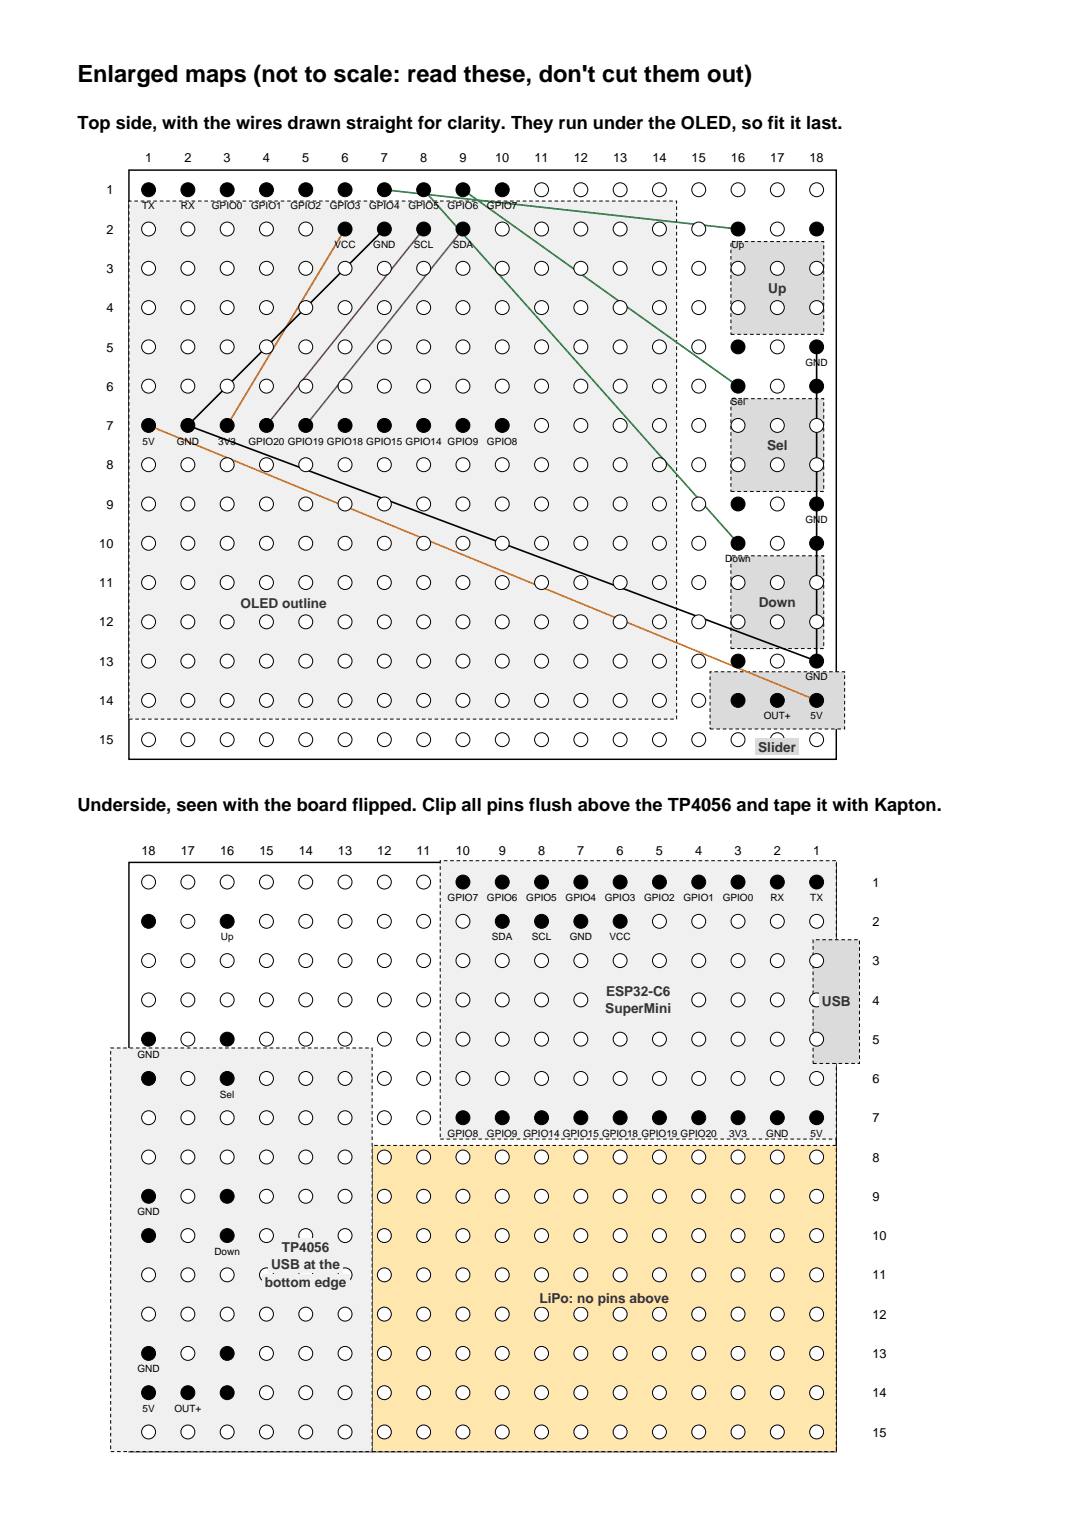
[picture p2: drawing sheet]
<svg xmlns="http://www.w3.org/2000/svg" width="210mm" height="297mm" viewBox="0 0 210 297" stroke-linecap="round" stroke-linejoin="round" font-family="sans-serif">
<path d="M25 33h137.2v114.3h-137.2z" fill="none" stroke="#000" stroke-width=".28"/>
<path d="M25 39h106.2v100.5h-106.2z" fill-rule="evenodd" fill="#f0f0f0" stroke="#000" stroke-width=".19" stroke-dasharray=".7 .5" stroke-linecap="butt"/>
<g fill="#dbdbdb" stroke="#000" stroke-width=".19" stroke-dasharray=".7 .5" stroke-linecap="butt">
<path d="M141.7 46.9h18v18h-18z" fill-rule="evenodd"/>
<path d="M141.7 77.3h18v18h-18z" fill-rule="evenodd"/>
<path d="M141.7 107.8h18v18h-18z" fill-rule="evenodd"/>
<path d="M137.7 130.3h26.1v11.1h-26.1z" fill-rule="evenodd"/>
</g>
<path d="M66.9 44.4l-22.9 38.1" fill="none" stroke="#cc1a1a" stroke-width=".32"/>
<path d="M74.5 44.4l-38.1 38.1 121.9 45.7v-60.9" fill="none" stroke="#000" stroke-width=".32"/>
<path d="M82.1 44.4l-30.4 38.1" fill="none" stroke="#801a99" stroke-width=".32"/>
<path d="M89.8 44.4l-30.5 38.1" fill="none" stroke="#1a4dcc" stroke-width=".32"/>
<path d="M74.5 36.8l68.6 7.6M82.1 36.8l61 68.6M89.8 36.8l53.3 38.1" fill="none" stroke="#1a8c33" stroke-width=".32"/>
<path d="M28.8 82.5l129.5 53.4" fill="none" stroke="#e67300" stroke-width=".32"/>
<circle cx="28.8" cy="36.8" r="1.35" fill="#000" stroke="#000" stroke-width=".19"/>
<g fill="#fff" stroke="#000" stroke-width=".19">
<circle cx="28.8" cy="44.4" r="1.35"/>
<circle cx="28.8" cy="52" r="1.35"/>
<circle cx="28.8" cy="59.7" r="1.35"/>
<circle cx="28.8" cy="67.3" r="1.35"/>
<circle cx="28.8" cy="74.9" r="1.35"/>
</g>
<circle cx="28.8" cy="82.5" r="1.35" fill="#000" stroke="#000" stroke-width=".19"/>
<g fill="#fff" stroke="#000" stroke-width=".19">
<circle cx="28.8" cy="90.1" r="1.35"/>
<circle cx="28.8" cy="97.8" r="1.35"/>
<circle cx="28.8" cy="105.4" r="1.35"/>
<circle cx="28.8" cy="113" r="1.35"/>
<circle cx="28.8" cy="120.6" r="1.35"/>
<circle cx="28.8" cy="128.2" r="1.35"/>
<circle cx="28.8" cy="135.9" r="1.35"/>
<circle cx="28.8" cy="143.5" r="1.35"/>
</g>
<circle cx="36.4" cy="36.8" r="1.35" fill="#000" stroke="#000" stroke-width=".19"/>
<g fill="#fff" stroke="#000" stroke-width=".19">
<circle cx="36.4" cy="44.4" r="1.35"/>
<circle cx="36.4" cy="52" r="1.35"/>
<circle cx="36.4" cy="59.7" r="1.35"/>
<circle cx="36.4" cy="67.3" r="1.35"/>
<circle cx="36.4" cy="74.9" r="1.35"/>
</g>
<circle cx="36.4" cy="82.5" r="1.35" fill="#000" stroke="#000" stroke-width=".19"/>
<g fill="#fff" stroke="#000" stroke-width=".19">
<circle cx="36.4" cy="90.1" r="1.35"/>
<circle cx="36.4" cy="97.8" r="1.35"/>
<circle cx="36.4" cy="105.4" r="1.35"/>
<circle cx="36.4" cy="113" r="1.35"/>
<circle cx="36.4" cy="120.6" r="1.35"/>
<circle cx="36.4" cy="128.2" r="1.35"/>
<circle cx="36.4" cy="135.9" r="1.35"/>
<circle cx="36.4" cy="143.5" r="1.35"/>
</g>
<circle cx="44" cy="36.8" r="1.35" fill="#000" stroke="#000" stroke-width=".19"/>
<g fill="#fff" stroke="#000" stroke-width=".19">
<circle cx="44" cy="44.4" r="1.35"/>
<circle cx="44" cy="52" r="1.35"/>
<circle cx="44" cy="59.7" r="1.35"/>
<circle cx="44" cy="67.3" r="1.35"/>
<circle cx="44" cy="74.9" r="1.35"/>
</g>
<circle cx="44" cy="82.5" r="1.35" fill="#000" stroke="#000" stroke-width=".19"/>
<g fill="#fff" stroke="#000" stroke-width=".19">
<circle cx="44" cy="90.1" r="1.35"/>
<circle cx="44" cy="97.8" r="1.35"/>
<circle cx="44" cy="105.4" r="1.35"/>
<circle cx="44" cy="113" r="1.35"/>
<circle cx="44" cy="120.6" r="1.35"/>
<circle cx="44" cy="128.2" r="1.35"/>
<circle cx="44" cy="135.9" r="1.35"/>
<circle cx="44" cy="143.5" r="1.35"/>
</g>
<circle cx="51.7" cy="36.8" r="1.35" fill="#000" stroke="#000" stroke-width=".19"/>
<g fill="#fff" stroke="#000" stroke-width=".19">
<circle cx="51.7" cy="44.4" r="1.35"/>
<circle cx="51.7" cy="52" r="1.35"/>
<circle cx="51.7" cy="59.7" r="1.35"/>
<circle cx="51.7" cy="67.3" r="1.35"/>
<circle cx="51.7" cy="74.9" r="1.35"/>
</g>
<circle cx="51.7" cy="82.5" r="1.35" fill="#000" stroke="#000" stroke-width=".19"/>
<g fill="#fff" stroke="#000" stroke-width=".19">
<circle cx="51.7" cy="90.1" r="1.35"/>
<circle cx="51.7" cy="97.8" r="1.35"/>
<circle cx="51.7" cy="105.4" r="1.35"/>
<circle cx="51.7" cy="113" r="1.35"/>
<circle cx="51.7" cy="120.6" r="1.35"/>
<circle cx="51.7" cy="128.2" r="1.35"/>
<circle cx="51.7" cy="135.9" r="1.35"/>
<circle cx="51.7" cy="143.5" r="1.35"/>
</g>
<circle cx="59.3" cy="36.8" r="1.35" fill="#000" stroke="#000" stroke-width=".19"/>
<g fill="#fff" stroke="#000" stroke-width=".19">
<circle cx="59.3" cy="44.4" r="1.35"/>
<circle cx="59.3" cy="52" r="1.35"/>
<circle cx="59.3" cy="59.7" r="1.35"/>
<circle cx="59.3" cy="67.3" r="1.35"/>
<circle cx="59.3" cy="74.9" r="1.35"/>
</g>
<circle cx="59.3" cy="82.5" r="1.35" fill="#000" stroke="#000" stroke-width=".19"/>
<g fill="#fff" stroke="#000" stroke-width=".19">
<circle cx="59.3" cy="90.1" r="1.35"/>
<circle cx="59.3" cy="97.8" r="1.35"/>
<circle cx="59.3" cy="105.4" r="1.35"/>
<circle cx="59.3" cy="113" r="1.35"/>
<circle cx="59.3" cy="120.6" r="1.35"/>
<circle cx="59.3" cy="128.2" r="1.35"/>
<circle cx="59.3" cy="135.9" r="1.35"/>
<circle cx="59.3" cy="143.5" r="1.35"/>
</g>
<g fill="#000" stroke="#000" stroke-width=".19">
<circle cx="66.9" cy="36.8" r="1.35"/>
<circle cx="66.9" cy="44.4" r="1.35"/>
</g>
<g fill="#fff" stroke="#000" stroke-width=".19">
<circle cx="66.9" cy="52" r="1.35"/>
<circle cx="66.9" cy="59.7" r="1.35"/>
<circle cx="66.9" cy="67.3" r="1.35"/>
<circle cx="66.9" cy="74.9" r="1.35"/>
</g>
<circle cx="66.9" cy="82.5" r="1.35" fill="#000" stroke="#000" stroke-width=".19"/>
<g fill="#fff" stroke="#000" stroke-width=".19">
<circle cx="66.9" cy="90.1" r="1.35"/>
<circle cx="66.9" cy="97.8" r="1.35"/>
<circle cx="66.9" cy="105.4" r="1.35"/>
<circle cx="66.9" cy="113" r="1.35"/>
<circle cx="66.9" cy="120.6" r="1.35"/>
<circle cx="66.9" cy="128.2" r="1.35"/>
<circle cx="66.9" cy="135.9" r="1.35"/>
<circle cx="66.9" cy="143.5" r="1.35"/>
</g>
<g fill="#000" stroke="#000" stroke-width=".19">
<circle cx="74.5" cy="36.8" r="1.35"/>
<circle cx="74.5" cy="44.4" r="1.35"/>
</g>
<g fill="#fff" stroke="#000" stroke-width=".19">
<circle cx="74.5" cy="52" r="1.35"/>
<circle cx="74.5" cy="59.7" r="1.35"/>
<circle cx="74.5" cy="67.3" r="1.35"/>
<circle cx="74.5" cy="74.9" r="1.35"/>
</g>
<circle cx="74.5" cy="82.5" r="1.35" fill="#000" stroke="#000" stroke-width=".19"/>
<g fill="#fff" stroke="#000" stroke-width=".19">
<circle cx="74.5" cy="90.1" r="1.35"/>
<circle cx="74.5" cy="97.8" r="1.35"/>
<circle cx="74.5" cy="105.4" r="1.35"/>
<circle cx="74.5" cy="113" r="1.35"/>
<circle cx="74.5" cy="120.6" r="1.35"/>
<circle cx="74.5" cy="128.2" r="1.35"/>
<circle cx="74.5" cy="135.9" r="1.35"/>
<circle cx="74.5" cy="143.5" r="1.35"/>
</g>
<g fill="#000" stroke="#000" stroke-width=".19">
<circle cx="82.1" cy="36.8" r="1.35"/>
<circle cx="82.1" cy="44.4" r="1.35"/>
</g>
<g fill="#fff" stroke="#000" stroke-width=".19">
<circle cx="82.1" cy="52" r="1.35"/>
<circle cx="82.1" cy="59.7" r="1.35"/>
<circle cx="82.1" cy="67.3" r="1.35"/>
<circle cx="82.1" cy="74.9" r="1.35"/>
</g>
<circle cx="82.1" cy="82.5" r="1.35" fill="#000" stroke="#000" stroke-width=".19"/>
<g fill="#fff" stroke="#000" stroke-width=".19">
<circle cx="82.1" cy="90.1" r="1.35"/>
<circle cx="82.1" cy="97.8" r="1.35"/>
<circle cx="82.1" cy="105.4" r="1.35"/>
<circle cx="82.1" cy="113" r="1.35"/>
<circle cx="82.1" cy="120.6" r="1.35"/>
<circle cx="82.1" cy="128.2" r="1.35"/>
<circle cx="82.1" cy="135.9" r="1.35"/>
<circle cx="82.1" cy="143.5" r="1.35"/>
</g>
<g fill="#000" stroke="#000" stroke-width=".19">
<circle cx="89.8" cy="36.8" r="1.35"/>
<circle cx="89.8" cy="44.4" r="1.35"/>
</g>
<g fill="#fff" stroke="#000" stroke-width=".19">
<circle cx="89.8" cy="52" r="1.35"/>
<circle cx="89.8" cy="59.7" r="1.35"/>
<circle cx="89.8" cy="67.3" r="1.35"/>
<circle cx="89.8" cy="74.9" r="1.35"/>
</g>
<circle cx="89.8" cy="82.5" r="1.35" fill="#000" stroke="#000" stroke-width=".19"/>
<g fill="#fff" stroke="#000" stroke-width=".19">
<circle cx="89.8" cy="90.1" r="1.35"/>
<circle cx="89.8" cy="97.8" r="1.35"/>
<circle cx="89.8" cy="105.4" r="1.35"/>
<circle cx="89.8" cy="113" r="1.35"/>
<circle cx="89.8" cy="120.6" r="1.35"/>
<circle cx="89.8" cy="128.2" r="1.35"/>
<circle cx="89.8" cy="135.9" r="1.35"/>
<circle cx="89.8" cy="143.5" r="1.35"/>
</g>
<circle cx="97.4" cy="36.8" r="1.35" fill="#000" stroke="#000" stroke-width=".19"/>
<g fill="#fff" stroke="#000" stroke-width=".19">
<circle cx="97.4" cy="44.4" r="1.35"/>
<circle cx="97.4" cy="52" r="1.35"/>
<circle cx="97.4" cy="59.7" r="1.35"/>
<circle cx="97.4" cy="67.3" r="1.35"/>
<circle cx="97.4" cy="74.9" r="1.35"/>
</g>
<circle cx="97.4" cy="82.5" r="1.35" fill="#000" stroke="#000" stroke-width=".19"/>
<g fill="#fff" stroke="#000" stroke-width=".19">
<circle cx="97.4" cy="90.1" r="1.35"/>
<circle cx="97.4" cy="97.8" r="1.35"/>
<circle cx="97.4" cy="105.4" r="1.35"/>
<circle cx="97.4" cy="113" r="1.35"/>
<circle cx="97.4" cy="120.6" r="1.35"/>
<circle cx="97.4" cy="128.2" r="1.35"/>
<circle cx="97.4" cy="135.9" r="1.35"/>
<circle cx="97.4" cy="143.5" r="1.35"/>
<circle cx="105" cy="36.8" r="1.35"/>
<circle cx="105" cy="44.4" r="1.35"/>
<circle cx="105" cy="52" r="1.35"/>
<circle cx="105" cy="59.7" r="1.35"/>
<circle cx="105" cy="67.3" r="1.35"/>
<circle cx="105" cy="74.9" r="1.35"/>
<circle cx="105" cy="82.5" r="1.35"/>
<circle cx="105" cy="90.1" r="1.35"/>
<circle cx="105" cy="97.8" r="1.35"/>
<circle cx="105" cy="105.4" r="1.35"/>
<circle cx="105" cy="113" r="1.35"/>
<circle cx="105" cy="120.6" r="1.35"/>
<circle cx="105" cy="128.2" r="1.35"/>
<circle cx="105" cy="135.9" r="1.35"/>
<circle cx="105" cy="143.5" r="1.35"/>
<circle cx="112.6" cy="36.8" r="1.35"/>
<circle cx="112.6" cy="44.4" r="1.35"/>
<circle cx="112.6" cy="52" r="1.35"/>
<circle cx="112.6" cy="59.7" r="1.35"/>
<circle cx="112.6" cy="67.3" r="1.35"/>
<circle cx="112.6" cy="74.9" r="1.35"/>
<circle cx="112.6" cy="82.5" r="1.35"/>
<circle cx="112.6" cy="90.1" r="1.35"/>
<circle cx="112.6" cy="97.8" r="1.35"/>
<circle cx="112.6" cy="105.4" r="1.35"/>
<circle cx="112.6" cy="113" r="1.35"/>
<circle cx="112.6" cy="120.6" r="1.35"/>
<circle cx="112.6" cy="128.2" r="1.35"/>
<circle cx="112.6" cy="135.9" r="1.35"/>
<circle cx="112.6" cy="143.5" r="1.35"/>
<circle cx="120.2" cy="36.8" r="1.35"/>
<circle cx="120.2" cy="44.4" r="1.35"/>
<circle cx="120.2" cy="52" r="1.35"/>
<circle cx="120.2" cy="59.7" r="1.35"/>
<circle cx="120.2" cy="67.3" r="1.35"/>
<circle cx="120.2" cy="74.9" r="1.35"/>
<circle cx="120.2" cy="82.5" r="1.35"/>
<circle cx="120.2" cy="90.1" r="1.35"/>
<circle cx="120.2" cy="97.8" r="1.35"/>
<circle cx="120.2" cy="105.4" r="1.35"/>
<circle cx="120.2" cy="113" r="1.35"/>
<circle cx="120.2" cy="120.6" r="1.35"/>
<circle cx="120.2" cy="128.2" r="1.35"/>
<circle cx="120.2" cy="135.9" r="1.35"/>
<circle cx="120.2" cy="143.5" r="1.35"/>
<circle cx="127.9" cy="36.8" r="1.35"/>
<circle cx="127.9" cy="44.4" r="1.35"/>
<circle cx="127.9" cy="52" r="1.35"/>
<circle cx="127.9" cy="59.7" r="1.35"/>
<circle cx="127.9" cy="67.3" r="1.35"/>
<circle cx="127.9" cy="74.9" r="1.35"/>
<circle cx="127.9" cy="82.5" r="1.35"/>
<circle cx="127.9" cy="90.1" r="1.35"/>
<circle cx="127.9" cy="97.8" r="1.35"/>
<circle cx="127.9" cy="105.4" r="1.35"/>
<circle cx="127.9" cy="113" r="1.35"/>
<circle cx="127.9" cy="120.6" r="1.35"/>
<circle cx="127.9" cy="128.2" r="1.35"/>
<circle cx="127.9" cy="135.9" r="1.35"/>
<circle cx="127.9" cy="143.5" r="1.35"/>
<circle cx="135.5" cy="36.8" r="1.35"/>
<circle cx="135.5" cy="44.4" r="1.35"/>
<circle cx="135.5" cy="52" r="1.35"/>
<circle cx="135.5" cy="59.7" r="1.35"/>
<circle cx="135.5" cy="67.3" r="1.35"/>
<circle cx="135.5" cy="74.9" r="1.35"/>
<circle cx="135.5" cy="82.5" r="1.35"/>
<circle cx="135.5" cy="90.1" r="1.35"/>
<circle cx="135.5" cy="97.8" r="1.35"/>
<circle cx="135.5" cy="105.4" r="1.35"/>
<circle cx="135.5" cy="113" r="1.35"/>
<circle cx="135.5" cy="120.6" r="1.35"/>
<circle cx="135.5" cy="128.2" r="1.35"/>
<circle cx="135.5" cy="135.9" r="1.35"/>
<circle cx="135.5" cy="143.5" r="1.35"/>
<circle cx="143.1" cy="36.8" r="1.35"/>
</g>
<circle cx="143.1" cy="44.4" r="1.35" fill="#000" stroke="#000" stroke-width=".19"/>
<g fill="#fff" stroke="#000" stroke-width=".19">
<circle cx="143.1" cy="52" r="1.35"/>
<circle cx="143.1" cy="59.7" r="1.35"/>
</g>
<g fill="#000" stroke="#000" stroke-width=".19">
<circle cx="143.1" cy="74.9" r="1.35"/>
<circle cx="143.1" cy="67.3" r="1.35"/>
</g>
<g fill="#fff" stroke="#000" stroke-width=".19">
<circle cx="143.1" cy="82.5" r="1.35"/>
<circle cx="143.1" cy="90.1" r="1.35"/>
</g>
<g fill="#000" stroke="#000" stroke-width=".19">
<circle cx="143.1" cy="97.8" r="1.35"/>
<circle cx="143.1" cy="105.4" r="1.35"/>
</g>
<g fill="#fff" stroke="#000" stroke-width=".19">
<circle cx="143.1" cy="113" r="1.35"/>
<circle cx="143.1" cy="120.6" r="1.35"/>
</g>
<g fill="#000" stroke="#000" stroke-width=".19">
<circle cx="143.1" cy="135.9" r="1.35"/>
<circle cx="143.1" cy="128.2" r="1.35"/>
</g>
<g fill="#fff" stroke="#000" stroke-width=".19">
<circle cx="143.1" cy="143.5" r="1.35"/>
<circle cx="150.7" cy="36.8" r="1.35"/>
<circle cx="150.7" cy="44.4" r="1.35"/>
<circle cx="150.7" cy="52" r="1.35"/>
<circle cx="150.7" cy="59.7" r="1.35"/>
<circle cx="150.7" cy="67.3" r="1.35"/>
<circle cx="150.7" cy="74.9" r="1.35"/>
<circle cx="150.7" cy="82.5" r="1.35"/>
<circle cx="150.7" cy="90.1" r="1.35"/>
<circle cx="150.7" cy="97.8" r="1.35"/>
<circle cx="150.7" cy="105.4" r="1.35"/>
<circle cx="150.7" cy="113" r="1.35"/>
<circle cx="150.7" cy="120.6" r="1.35"/>
<circle cx="150.7" cy="128.2" r="1.35"/>
</g>
<circle cx="150.7" cy="135.9" r="1.35" fill="#000" stroke="#000" stroke-width=".19"/>
<g fill="#fff" stroke="#000" stroke-width=".19">
<circle cx="150.7" cy="143.5" r="1.35"/>
<circle cx="158.3" cy="36.8" r="1.35"/>
</g>
<circle cx="158.3" cy="44.4" r="1.35" fill="#000" stroke="#000" stroke-width=".19"/>
<g fill="#fff" stroke="#000" stroke-width=".19">
<circle cx="158.3" cy="52" r="1.35"/>
<circle cx="158.3" cy="59.7" r="1.35"/>
</g>
<g fill="#000" stroke="#000" stroke-width=".19">
<circle cx="158.3" cy="74.9" r="1.35"/>
<circle cx="158.3" cy="67.3" r="1.35"/>
</g>
<g fill="#fff" stroke="#000" stroke-width=".19">
<circle cx="158.3" cy="82.5" r="1.35"/>
<circle cx="158.3" cy="90.1" r="1.35"/>
</g>
<g fill="#000" stroke="#000" stroke-width=".19">
<circle cx="158.3" cy="97.8" r="1.35"/>
<circle cx="158.3" cy="105.4" r="1.35"/>
</g>
<g fill="#fff" stroke="#000" stroke-width=".19">
<circle cx="158.3" cy="113" r="1.35"/>
<circle cx="158.3" cy="120.6" r="1.35"/>
</g>
<g fill="#000" stroke="#000" stroke-width=".19">
<circle cx="158.3" cy="135.9" r="1.35"/>
<circle cx="158.3" cy="128.2" r="1.35"/>
</g>
<circle cx="158.3" cy="143.5" r="1.35" fill="#fff" stroke="#000" stroke-width=".19"/>
<path d="M46.1 115.4h17.8v3.2h-17.8z" fill-rule="evenodd" fill="#f0f0f0"/>
<g fill="#dbdbdb">
<path d="M148.5 54.3h4.5v3.2h-4.5z" fill-rule="evenodd"/>
<path d="M148.2 84.7h5v3.2h-5z" fill-rule="evenodd"/>
<path d="M146.6 115.2h8.2v3.2h-8.2z" fill-rule="evenodd"/>
<path d="M146.5 143.3h8.4v3.2h-8.4z" fill-rule="evenodd"/>
</g>
<path d="M25 167.3h137.2v114.3h-137.2z" fill="none" stroke="#000" stroke-width=".28"/>
<path d="M85.4 167h76.8v54h-76.8z" fill-rule="evenodd" fill="#f0f0f0" stroke="#000" stroke-width=".19" stroke-dasharray=".7 .5" stroke-linecap="butt"/>
<path d="M157.7 182.3h9v24h-9z" fill-rule="evenodd" fill="#dbdbdb" stroke="#000" stroke-width=".19" stroke-dasharray=".7 .5" stroke-linecap="butt"/>
<path d="M72.2 222.2h90v59.4h-90z" fill-rule="evenodd" fill="#ffe6ad" stroke="#000" stroke-width=".19" stroke-dasharray=".7 .5" stroke-linecap="butt"/>
<path d="M21.5 203.3h50.7v78.3h-50.7z" fill-rule="evenodd" fill="#f0f0f0" stroke="#000" stroke-width=".19" stroke-dasharray=".7 .5" stroke-linecap="butt"/>
<circle cx="158.3" cy="171.1" r="1.35" fill="#000" stroke="#000" stroke-width=".19"/>
<g fill="#fff" stroke="#000" stroke-width=".19">
<circle cx="158.3" cy="178.7" r="1.35"/>
<circle cx="158.3" cy="186.3" r="1.35"/>
<circle cx="158.3" cy="194" r="1.35"/>
<circle cx="158.3" cy="201.6" r="1.35"/>
<circle cx="158.3" cy="209.2" r="1.35"/>
</g>
<circle cx="158.3" cy="216.8" r="1.35" fill="#000" stroke="#000" stroke-width=".19"/>
<g fill="#fff" stroke="#000" stroke-width=".19">
<circle cx="158.3" cy="224.4" r="1.35"/>
<circle cx="158.3" cy="232.1" r="1.35"/>
<circle cx="158.3" cy="239.7" r="1.35"/>
<circle cx="158.3" cy="247.3" r="1.35"/>
<circle cx="158.3" cy="254.9" r="1.35"/>
<circle cx="158.3" cy="262.5" r="1.35"/>
<circle cx="158.3" cy="270.2" r="1.35"/>
<circle cx="158.3" cy="277.8" r="1.35"/>
</g>
<circle cx="150.7" cy="171.1" r="1.35" fill="#000" stroke="#000" stroke-width=".19"/>
<g fill="#fff" stroke="#000" stroke-width=".19">
<circle cx="150.7" cy="178.7" r="1.35"/>
<circle cx="150.7" cy="186.3" r="1.35"/>
<circle cx="150.7" cy="194" r="1.35"/>
<circle cx="150.7" cy="201.6" r="1.35"/>
<circle cx="150.7" cy="209.2" r="1.35"/>
</g>
<circle cx="150.7" cy="216.8" r="1.35" fill="#000" stroke="#000" stroke-width=".19"/>
<g fill="#fff" stroke="#000" stroke-width=".19">
<circle cx="150.7" cy="224.4" r="1.35"/>
<circle cx="150.7" cy="232.1" r="1.35"/>
<circle cx="150.7" cy="239.7" r="1.35"/>
<circle cx="150.7" cy="247.3" r="1.35"/>
<circle cx="150.7" cy="254.9" r="1.35"/>
<circle cx="150.7" cy="262.5" r="1.35"/>
<circle cx="150.7" cy="270.2" r="1.35"/>
<circle cx="150.7" cy="277.8" r="1.35"/>
</g>
<circle cx="143.1" cy="171.1" r="1.35" fill="#000" stroke="#000" stroke-width=".19"/>
<g fill="#fff" stroke="#000" stroke-width=".19">
<circle cx="143.1" cy="178.7" r="1.35"/>
<circle cx="143.1" cy="186.3" r="1.35"/>
<circle cx="143.1" cy="194" r="1.35"/>
<circle cx="143.1" cy="201.6" r="1.35"/>
<circle cx="143.1" cy="209.2" r="1.35"/>
</g>
<circle cx="143.1" cy="216.8" r="1.35" fill="#000" stroke="#000" stroke-width=".19"/>
<g fill="#fff" stroke="#000" stroke-width=".19">
<circle cx="143.1" cy="224.4" r="1.35"/>
<circle cx="143.1" cy="232.1" r="1.35"/>
<circle cx="143.1" cy="239.7" r="1.35"/>
<circle cx="143.1" cy="247.3" r="1.35"/>
<circle cx="143.1" cy="254.9" r="1.35"/>
<circle cx="143.1" cy="262.5" r="1.35"/>
<circle cx="143.1" cy="270.2" r="1.35"/>
<circle cx="143.1" cy="277.8" r="1.35"/>
</g>
<circle cx="135.5" cy="171.1" r="1.35" fill="#000" stroke="#000" stroke-width=".19"/>
<g fill="#fff" stroke="#000" stroke-width=".19">
<circle cx="135.5" cy="178.7" r="1.35"/>
<circle cx="135.5" cy="186.3" r="1.35"/>
<circle cx="135.5" cy="194" r="1.35"/>
<circle cx="135.5" cy="201.6" r="1.35"/>
<circle cx="135.5" cy="209.2" r="1.35"/>
</g>
<circle cx="135.5" cy="216.8" r="1.35" fill="#000" stroke="#000" stroke-width=".19"/>
<g fill="#fff" stroke="#000" stroke-width=".19">
<circle cx="135.5" cy="224.4" r="1.35"/>
<circle cx="135.5" cy="232.1" r="1.35"/>
<circle cx="135.5" cy="239.7" r="1.35"/>
<circle cx="135.5" cy="247.3" r="1.35"/>
<circle cx="135.5" cy="254.9" r="1.35"/>
<circle cx="135.5" cy="262.5" r="1.35"/>
<circle cx="135.5" cy="270.2" r="1.35"/>
<circle cx="135.5" cy="277.8" r="1.35"/>
</g>
<circle cx="127.9" cy="171.1" r="1.35" fill="#000" stroke="#000" stroke-width=".19"/>
<g fill="#fff" stroke="#000" stroke-width=".19">
<circle cx="127.9" cy="178.7" r="1.35"/>
<circle cx="127.9" cy="186.3" r="1.35"/>
<circle cx="127.9" cy="194" r="1.35"/>
<circle cx="127.9" cy="201.6" r="1.35"/>
<circle cx="127.9" cy="209.2" r="1.35"/>
</g>
<circle cx="127.9" cy="216.8" r="1.35" fill="#000" stroke="#000" stroke-width=".19"/>
<g fill="#fff" stroke="#000" stroke-width=".19">
<circle cx="127.9" cy="224.4" r="1.35"/>
<circle cx="127.9" cy="232.1" r="1.35"/>
<circle cx="127.9" cy="239.7" r="1.35"/>
<circle cx="127.9" cy="247.3" r="1.35"/>
<circle cx="127.9" cy="254.9" r="1.35"/>
<circle cx="127.9" cy="262.5" r="1.35"/>
<circle cx="127.9" cy="270.2" r="1.35"/>
<circle cx="127.9" cy="277.8" r="1.35"/>
</g>
<g fill="#000" stroke="#000" stroke-width=".19">
<circle cx="120.2" cy="171.1" r="1.35"/>
<circle cx="120.2" cy="178.7" r="1.35"/>
</g>
<g fill="#fff" stroke="#000" stroke-width=".19">
<circle cx="120.2" cy="186.3" r="1.35"/>
<circle cx="120.2" cy="194" r="1.35"/>
<circle cx="120.2" cy="201.6" r="1.35"/>
<circle cx="120.2" cy="209.2" r="1.35"/>
</g>
<circle cx="120.2" cy="216.8" r="1.35" fill="#000" stroke="#000" stroke-width=".19"/>
<g fill="#fff" stroke="#000" stroke-width=".19">
<circle cx="120.2" cy="224.4" r="1.35"/>
<circle cx="120.2" cy="232.1" r="1.35"/>
<circle cx="120.2" cy="239.7" r="1.35"/>
<circle cx="120.2" cy="247.3" r="1.35"/>
<circle cx="120.2" cy="254.9" r="1.35"/>
<circle cx="120.2" cy="262.5" r="1.35"/>
<circle cx="120.2" cy="270.2" r="1.35"/>
<circle cx="120.2" cy="277.8" r="1.35"/>
</g>
<g fill="#000" stroke="#000" stroke-width=".19">
<circle cx="112.6" cy="171.1" r="1.35"/>
<circle cx="112.6" cy="178.7" r="1.35"/>
</g>
<g fill="#fff" stroke="#000" stroke-width=".19">
<circle cx="112.6" cy="186.3" r="1.35"/>
<circle cx="112.6" cy="194" r="1.35"/>
<circle cx="112.6" cy="201.6" r="1.35"/>
<circle cx="112.6" cy="209.2" r="1.35"/>
</g>
<circle cx="112.6" cy="216.8" r="1.35" fill="#000" stroke="#000" stroke-width=".19"/>
<g fill="#fff" stroke="#000" stroke-width=".19">
<circle cx="112.6" cy="224.4" r="1.35"/>
<circle cx="112.6" cy="232.1" r="1.35"/>
<circle cx="112.6" cy="239.7" r="1.35"/>
<circle cx="112.6" cy="247.3" r="1.35"/>
<circle cx="112.6" cy="254.9" r="1.35"/>
<circle cx="112.6" cy="262.5" r="1.35"/>
<circle cx="112.6" cy="270.2" r="1.35"/>
<circle cx="112.6" cy="277.8" r="1.35"/>
</g>
<g fill="#000" stroke="#000" stroke-width=".19">
<circle cx="105" cy="171.1" r="1.35"/>
<circle cx="105" cy="178.7" r="1.35"/>
</g>
<g fill="#fff" stroke="#000" stroke-width=".19">
<circle cx="105" cy="186.3" r="1.35"/>
<circle cx="105" cy="194" r="1.35"/>
<circle cx="105" cy="201.6" r="1.35"/>
<circle cx="105" cy="209.2" r="1.35"/>
</g>
<circle cx="105" cy="216.8" r="1.35" fill="#000" stroke="#000" stroke-width=".19"/>
<g fill="#fff" stroke="#000" stroke-width=".19">
<circle cx="105" cy="224.4" r="1.35"/>
<circle cx="105" cy="232.1" r="1.35"/>
<circle cx="105" cy="239.7" r="1.35"/>
<circle cx="105" cy="247.3" r="1.35"/>
<circle cx="105" cy="254.9" r="1.35"/>
<circle cx="105" cy="262.5" r="1.35"/>
<circle cx="105" cy="270.2" r="1.35"/>
<circle cx="105" cy="277.8" r="1.35"/>
</g>
<g fill="#000" stroke="#000" stroke-width=".19">
<circle cx="97.4" cy="171.1" r="1.35"/>
<circle cx="97.4" cy="178.7" r="1.35"/>
</g>
<g fill="#fff" stroke="#000" stroke-width=".19">
<circle cx="97.4" cy="186.3" r="1.35"/>
<circle cx="97.4" cy="194" r="1.35"/>
<circle cx="97.4" cy="201.6" r="1.35"/>
<circle cx="97.4" cy="209.2" r="1.35"/>
</g>
<circle cx="97.4" cy="216.8" r="1.35" fill="#000" stroke="#000" stroke-width=".19"/>
<g fill="#fff" stroke="#000" stroke-width=".19">
<circle cx="97.4" cy="224.4" r="1.35"/>
<circle cx="97.4" cy="232.1" r="1.35"/>
<circle cx="97.4" cy="239.7" r="1.35"/>
<circle cx="97.4" cy="247.3" r="1.35"/>
<circle cx="97.4" cy="254.9" r="1.35"/>
<circle cx="97.4" cy="262.5" r="1.35"/>
<circle cx="97.4" cy="270.2" r="1.35"/>
<circle cx="97.4" cy="277.8" r="1.35"/>
</g>
<circle cx="89.8" cy="171.1" r="1.35" fill="#000" stroke="#000" stroke-width=".19"/>
<g fill="#fff" stroke="#000" stroke-width=".19">
<circle cx="89.8" cy="178.7" r="1.35"/>
<circle cx="89.8" cy="186.3" r="1.35"/>
<circle cx="89.8" cy="194" r="1.35"/>
<circle cx="89.8" cy="201.6" r="1.35"/>
<circle cx="89.8" cy="209.2" r="1.35"/>
</g>
<circle cx="89.8" cy="216.8" r="1.35" fill="#000" stroke="#000" stroke-width=".19"/>
<g fill="#fff" stroke="#000" stroke-width=".19">
<circle cx="89.8" cy="224.4" r="1.35"/>
<circle cx="89.8" cy="232.1" r="1.35"/>
<circle cx="89.8" cy="239.7" r="1.35"/>
<circle cx="89.8" cy="247.3" r="1.35"/>
<circle cx="89.8" cy="254.9" r="1.35"/>
<circle cx="89.8" cy="262.5" r="1.35"/>
<circle cx="89.8" cy="270.2" r="1.35"/>
<circle cx="89.8" cy="277.8" r="1.35"/>
<circle cx="82.1" cy="171.1" r="1.35"/>
<circle cx="82.1" cy="178.7" r="1.35"/>
<circle cx="82.1" cy="186.3" r="1.35"/>
<circle cx="82.1" cy="194" r="1.35"/>
<circle cx="82.1" cy="201.6" r="1.35"/>
<circle cx="82.1" cy="209.2" r="1.35"/>
<circle cx="82.1" cy="216.8" r="1.35"/>
<circle cx="82.1" cy="224.4" r="1.35"/>
<circle cx="82.1" cy="232.1" r="1.35"/>
<circle cx="82.1" cy="239.7" r="1.35"/>
<circle cx="82.1" cy="247.3" r="1.35"/>
<circle cx="82.1" cy="254.9" r="1.35"/>
<circle cx="82.1" cy="262.5" r="1.35"/>
<circle cx="82.1" cy="270.2" r="1.35"/>
<circle cx="82.1" cy="277.8" r="1.35"/>
<circle cx="74.5" cy="171.1" r="1.35"/>
<circle cx="74.5" cy="178.7" r="1.35"/>
<circle cx="74.5" cy="186.3" r="1.35"/>
<circle cx="74.5" cy="194" r="1.35"/>
<circle cx="74.5" cy="201.6" r="1.35"/>
<circle cx="74.5" cy="209.2" r="1.35"/>
<circle cx="74.5" cy="216.8" r="1.35"/>
<circle cx="74.5" cy="224.4" r="1.35"/>
<circle cx="74.5" cy="232.1" r="1.35"/>
<circle cx="74.5" cy="239.7" r="1.35"/>
<circle cx="74.5" cy="247.3" r="1.35"/>
<circle cx="74.5" cy="254.9" r="1.35"/>
<circle cx="74.5" cy="262.5" r="1.35"/>
<circle cx="74.5" cy="270.2" r="1.35"/>
<circle cx="74.5" cy="277.8" r="1.35"/>
<circle cx="66.9" cy="171.1" r="1.35"/>
<circle cx="66.9" cy="178.7" r="1.35"/>
<circle cx="66.9" cy="186.3" r="1.35"/>
<circle cx="66.9" cy="194" r="1.35"/>
<circle cx="66.9" cy="201.6" r="1.35"/>
<circle cx="66.9" cy="209.2" r="1.35"/>
<circle cx="66.9" cy="216.8" r="1.35"/>
<circle cx="66.9" cy="224.4" r="1.35"/>
<circle cx="66.9" cy="232.1" r="1.35"/>
<circle cx="66.9" cy="239.7" r="1.35"/>
<circle cx="66.9" cy="247.3" r="1.35"/>
<circle cx="66.9" cy="254.9" r="1.35"/>
<circle cx="66.9" cy="262.5" r="1.35"/>
<circle cx="66.9" cy="270.2" r="1.35"/>
<circle cx="66.9" cy="277.8" r="1.35"/>
<circle cx="59.3" cy="171.1" r="1.35"/>
<circle cx="59.3" cy="178.7" r="1.35"/>
<circle cx="59.3" cy="186.3" r="1.35"/>
<circle cx="59.3" cy="194" r="1.35"/>
<circle cx="59.3" cy="201.6" r="1.35"/>
<circle cx="59.3" cy="209.2" r="1.35"/>
<circle cx="59.3" cy="216.8" r="1.35"/>
<circle cx="59.3" cy="224.4" r="1.35"/>
<circle cx="59.3" cy="232.1" r="1.35"/>
<circle cx="59.3" cy="239.7" r="1.35"/>
<circle cx="59.3" cy="247.3" r="1.35"/>
<circle cx="59.3" cy="254.9" r="1.35"/>
<circle cx="59.3" cy="262.5" r="1.35"/>
<circle cx="59.3" cy="270.2" r="1.35"/>
<circle cx="59.3" cy="277.8" r="1.35"/>
<circle cx="51.7" cy="171.1" r="1.35"/>
<circle cx="51.7" cy="178.7" r="1.35"/>
<circle cx="51.7" cy="186.3" r="1.35"/>
<circle cx="51.7" cy="194" r="1.35"/>
<circle cx="51.7" cy="201.6" r="1.35"/>
<circle cx="51.7" cy="209.2" r="1.35"/>
<circle cx="51.7" cy="216.8" r="1.35"/>
<circle cx="51.7" cy="224.4" r="1.35"/>
<circle cx="51.7" cy="232.1" r="1.35"/>
<circle cx="51.7" cy="239.7" r="1.35"/>
<circle cx="51.7" cy="247.3" r="1.35"/>
<circle cx="51.7" cy="254.9" r="1.35"/>
<circle cx="51.7" cy="262.5" r="1.35"/>
<circle cx="51.7" cy="270.2" r="1.35"/>
<circle cx="51.7" cy="277.8" r="1.35"/>
<circle cx="44" cy="171.1" r="1.35"/>
</g>
<circle cx="44" cy="178.7" r="1.35" fill="#000" stroke="#000" stroke-width=".19"/>
<g fill="#fff" stroke="#000" stroke-width=".19">
<circle cx="44" cy="186.3" r="1.35"/>
<circle cx="44" cy="194" r="1.35"/>
</g>
<g fill="#000" stroke="#000" stroke-width=".19">
<circle cx="44" cy="201.6" r="1.35"/>
<circle cx="44" cy="209.2" r="1.35"/>
</g>
<g fill="#fff" stroke="#000" stroke-width=".19">
<circle cx="44" cy="216.8" r="1.35"/>
<circle cx="44" cy="224.4" r="1.35"/>
</g>
<g fill="#000" stroke="#000" stroke-width=".19">
<circle cx="44" cy="239.7" r="1.35"/>
<circle cx="44" cy="232.1" r="1.35"/>
</g>
<g fill="#fff" stroke="#000" stroke-width=".19">
<circle cx="44" cy="247.3" r="1.35"/>
<circle cx="44" cy="254.9" r="1.35"/>
</g>
<g fill="#000" stroke="#000" stroke-width=".19">
<circle cx="44" cy="270.2" r="1.35"/>
<circle cx="44" cy="262.5" r="1.35"/>
</g>
<g fill="#fff" stroke="#000" stroke-width=".19">
<circle cx="44" cy="277.8" r="1.35"/>
<circle cx="36.4" cy="171.1" r="1.35"/>
<circle cx="36.4" cy="178.7" r="1.35"/>
<circle cx="36.4" cy="186.3" r="1.35"/>
<circle cx="36.4" cy="194" r="1.35"/>
<circle cx="36.4" cy="201.6" r="1.35"/>
<circle cx="36.4" cy="209.2" r="1.35"/>
<circle cx="36.4" cy="216.8" r="1.35"/>
<circle cx="36.4" cy="224.4" r="1.35"/>
<circle cx="36.4" cy="232.1" r="1.35"/>
<circle cx="36.4" cy="239.7" r="1.35"/>
<circle cx="36.4" cy="247.3" r="1.35"/>
<circle cx="36.4" cy="254.9" r="1.35"/>
<circle cx="36.4" cy="262.5" r="1.35"/>
</g>
<circle cx="36.4" cy="270.2" r="1.35" fill="#000" stroke="#000" stroke-width=".19"/>
<g fill="#fff" stroke="#000" stroke-width=".19">
<circle cx="36.4" cy="277.8" r="1.35"/>
<circle cx="28.8" cy="171.1" r="1.35"/>
</g>
<circle cx="28.8" cy="178.7" r="1.35" fill="#000" stroke="#000" stroke-width=".19"/>
<g fill="#fff" stroke="#000" stroke-width=".19">
<circle cx="28.8" cy="186.3" r="1.35"/>
<circle cx="28.8" cy="194" r="1.35"/>
</g>
<g fill="#000" stroke="#000" stroke-width=".19">
<circle cx="28.8" cy="201.6" r="1.35"/>
<circle cx="28.8" cy="209.2" r="1.35"/>
</g>
<g fill="#fff" stroke="#000" stroke-width=".19">
<circle cx="28.8" cy="216.8" r="1.35"/>
<circle cx="28.8" cy="224.4" r="1.35"/>
</g>
<g fill="#000" stroke="#000" stroke-width=".19">
<circle cx="28.8" cy="239.7" r="1.35"/>
<circle cx="28.8" cy="232.1" r="1.35"/>
</g>
<g fill="#fff" stroke="#000" stroke-width=".19">
<circle cx="28.8" cy="247.3" r="1.35"/>
<circle cx="28.8" cy="254.9" r="1.35"/>
</g>
<g fill="#000" stroke="#000" stroke-width=".19">
<circle cx="28.8" cy="270.2" r="1.35"/>
<circle cx="28.8" cy="262.5" r="1.35"/>
</g>
<circle cx="28.8" cy="277.8" r="1.35" fill="#fff" stroke="#000" stroke-width=".19"/>
<g fill="#f0f0f0">
<path d="M117 190.7h13.5v3.2h-13.5z" fill-rule="evenodd"/>
<path d="M116.9 194.1h13.8v3.2h-13.8z" fill-rule="evenodd"/>
</g>
<path d="M158.9 192.7h6.6v3.2h-6.6z" fill-rule="evenodd" fill="#dbdbdb"/>
<path d="M104.1 250.3h26.1v3.2h-26.1z" fill-rule="evenodd" fill="#ffe6ad"/>
<g fill="#f0f0f0">
<path d="M54.1 240.3h10.3v3.2h-10.3z" fill-rule="evenodd"/>
<path d="M52.1 243.7h14.3v3.2h-14.3z" fill-rule="evenodd"/>
<path d="M50.8 247.1h16.9v3.2h-16.9z" fill-rule="evenodd"/>
</g>
<text font-size="4.6" x="15" y="16">Enlarged maps (not to scale: read these, don't cut them out)</text>
<g font-size="3.5">
<text x="15" y="25">Top side, with the wires drawn straight for clarity. They run under the OLED, so fit it last.</text>
<text x="15" y="157.3">Underside, seen with the board flipped. Clip all pins flush above the TP4056 and tape it with Kapton.</text>
</g>
<g font-size="2.6" fill="#333">
<text x="149" y="56.8">Up</text>
<text x="148.7" y="87.2">Sel</text>
<text x="46.6" y="117.9">OLED outline</text>
<text x="147.1" y="117.7">Down</text>
<text x="147" y="145.8">Slider</text>
<text x="117.4" y="196.6">SuperMini</text>
<text x="117.5" y="193.2">ESP32-C6</text>
<text x="159.4" y="195.2">USB</text>
<text x="54.6" y="242.8">TP4056</text>
<text x="51.3" y="249.6">bottom edge</text>
<text x="52.6" y="246.2">USB at the</text>
<text x="104.6" y="252.8">LiPo: no pins above</text>
</g>
<g font-size="2.5">
<text x="28.1" y="31.5">1</text>
<text x="35.7" y="31.5">2</text>
<text x="43.4" y="31.5">3</text>
<text x="51" y="31.5">4</text>
<text x="58.6" y="31.5">5</text>
<text x="66.2" y="31.5">6</text>
<text x="73.8" y="31.5">7</text>
<text x="81.5" y="31.5">8</text>
<text x="89.1" y="31.5">9</text>
<text x="96" y="31.5">10</text>
<text x="103.6" y="31.5">11</text>
<text x="111.3" y="31.5">12</text>
<text x="118.9" y="31.5">13</text>
<text x="126.5" y="31.5">14</text>
<text x="134.1" y="31.5">15</text>
<text x="141.7" y="31.5">16</text>
<text x="149.4" y="31.5">17</text>
<text x="157" y="31.5">18</text>
<text x="20.6" y="37.7">1</text>
<text x="20.6" y="45.3">2</text>
<text x="20.6" y="52.9">3</text>
<text x="20.6" y="60.6">4</text>
<text x="20.6" y="68.2">5</text>
<text x="20.6" y="75.8">6</text>
<text x="20.6" y="83.4">7</text>
<text x="20.6" y="91">8</text>
<text x="20.6" y="98.7">9</text>
<text x="19.3" y="106.3">10</text>
<text x="19.3" y="113.9">11</text>
<text x="19.3" y="121.5">12</text>
<text x="19.3" y="129.1">13</text>
<text x="19.3" y="136.8">14</text>
<text x="19.3" y="144.4">15</text>
<text x="27.4" y="165.8">18</text>
<text x="35.1" y="165.8">17</text>
<text x="42.7" y="165.8">16</text>
<text x="50.3" y="165.8">15</text>
<text x="57.9" y="165.8">14</text>
<text x="65.5" y="165.8">13</text>
<text x="73.2" y="165.8">12</text>
<text x="80.8" y="165.8">11</text>
<text x="88.4" y="165.8">10</text>
<text x="96.7" y="165.8">9</text>
<text x="104.3" y="165.8">8</text>
<text x="111.9" y="165.8">7</text>
<text x="119.6" y="165.8">6</text>
<text x="127.2" y="165.8">5</text>
<text x="134.8" y="165.8">4</text>
<text x="142.4" y="165.8">3</text>
<text x="150" y="165.8">2</text>
<text x="157.7" y="165.8">1</text>
<text x="169.2" y="172">1</text>
<text x="169.2" y="179.6">2</text>
<text x="169.2" y="187.2">3</text>
<text x="169.2" y="194.9">4</text>
<text x="169.2" y="202.5">5</text>
<text x="169.2" y="210.1">6</text>
<text x="169.2" y="217.7">7</text>
<text x="169.2" y="225.3">8</text>
<text x="169.2" y="233">9</text>
<text x="169.2" y="240.6">10</text>
<text x="169.2" y="248.2">11</text>
<text x="169.2" y="255.8">12</text>
<text x="169.2" y="263.5">13</text>
<text x="169.2" y="271.1">14</text>
<text x="169.2" y="278.7">15</text>
</g>
<g font-size="1.9">
<text x="27.6" y="40.5">TX</text>
<text x="35.1" y="40.5">RX</text>
<text x="41.1" y="40.5">GPIO0</text>
<text x="48.7" y="40.5">GPIO1</text>
<text x="56.3" y="40.5">GPIO2</text>
<text x="63.9" y="40.5">GPIO3</text>
<text x="71.6" y="40.5">GPIO4</text>
<text x="79.2" y="40.5">GPIO5</text>
<text x="86.8" y="40.5">GPIO6</text>
<text x="94.4" y="40.5">GPIO7</text>
<text x="64.9" y="48.1">VCC</text>
<text x="72.4" y="48.1">GND</text>
<text x="80.3" y="48.1">SCL</text>
<text x="87.8" y="48.1">SDA</text>
<text x="141.9" y="48.1">Up</text>
<text x="156.2" y="71">GND</text>
<text x="141.7" y="78.6">Sel</text>
<text x="27.6" y="86.2">5V</text>
<text x="34.3" y="86.2">GND</text>
<text x="42.3" y="86.2">3V3</text>
<text x="48.2" y="86.2">GPIO20 GPIO19 GPIO18 GPIO15 GPIO14 GPIO9</text>
<text x="94.4" y="86.2">GPIO8</text>
<text x="156.2" y="101.5">GND</text>
<text x="140.6" y="109.1">Down</text>
<text x="156.2" y="131.9">GND</text>
<text x="148.1" y="139.6">OUT+</text>
<text x="157.2" y="139.6">5V</text>
<text x="86.8" y="174.8">GPIO7</text>
<text x="94.4" y="174.8">GPIO6</text>
<text x="102" y="174.8">GPIO5</text>
<text x="109.7" y="174.8">GPIO4</text>
<text x="117.3" y="174.8">GPIO3</text>
<text x="124.9" y="174.8">GPIO2</text>
<text x="132.5" y="174.8">GPIO1</text>
<text x="140.1" y="174.8">GPIO0</text>
<text x="149.4" y="174.8">RX</text>
<text x="157.1" y="174.8">TX</text>
<text x="42.8" y="182.4">Up</text>
<text x="95.4" y="182.4">SDA</text>
<text x="103.1" y="182.4">SCL</text>
<text x="110.5" y="182.4">GND</text>
<text x="118.2" y="182.4">VCC</text>
<text x="26.7" y="205.3">GND</text>
<text x="42.6" y="212.9">Sel</text>
<text x="86.8" y="220.5">GPIO8</text>
<text x="94.4" y="220.5">GPIO9 GPIO14 GPIO15 GPIO18 GPIO19 GPIO20</text>
<text x="141.4" y="220.5">3V3</text>
<text x="148.6" y="220.5">GND</text>
<text x="157.2" y="220.5">5V</text>
<text x="26.7" y="235.8">GND</text>
<text x="41.6" y="243.4">Down</text>
<text x="26.7" y="266.3">GND</text>
<text x="27.6" y="273.9">5V</text>
<text x="33.8" y="273.9">OUT+</text>
</g>
</svg>
